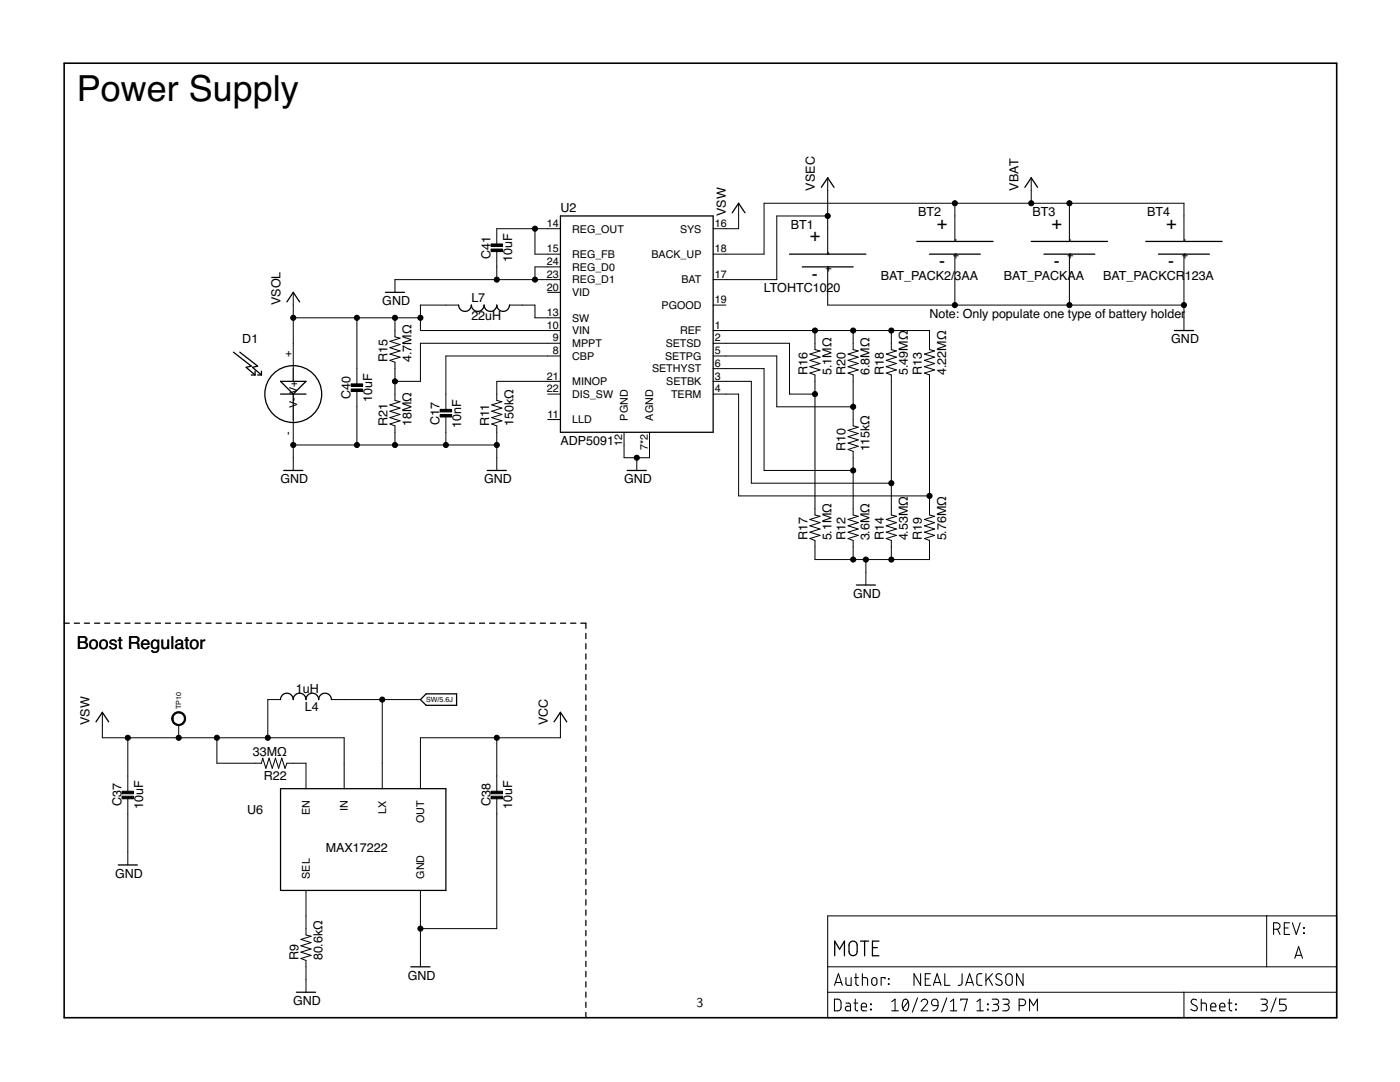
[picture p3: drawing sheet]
<svg xmlns="http://www.w3.org/2000/svg" width="279mm" height="216mm" viewBox="0 0 279 216" stroke-linecap="round" stroke-linejoin="round" font-family="sans-serif">
<g fill="none" stroke="#000" stroke-width=".25">
<path d="M163.9 37.4l1.3-1.9 1.3 1.9M204.5 37.4l1.3-1.9 1.3 1.9M76.9 58.3h3.8M111.8 43.1h30.5v43.2h-30.5zM146.1 42.5l1.3-1.9 1.3 1.9M157.6 50.7h15.2M160.1 53.3h10.2M183 48.2h15.2M185.5 50.7h10.1M205.8 48.2h15.2M208.3 50.7h10.2M228.7 48.2h15.2"/>
<path d="M231.2 50.7h10.2M46.6 70.3l3.5 2.7-1 .3 1.8 1.5M47.9 70.3l3.5 2.7-1 .3 1.8 1.5M50.1 74.8h.8M50.9 74.1v.7M51.4 74.8h.8M52.2 74.1v.7M56 76.1h5.1l-2.6 2.5zM56 78.6h5.1M57.3 60.2l1.2-1.9 1.3 1.9M58.5 73.6v2.5M58.5 78.6v5.1"/>
<path d="M91.5 60.9a1.27 1.27 0 0 0 1.3 1.2 1.27 1.27 0 0 0 1.3-1.2 1.27 1.27 0 0 0 1.2 1.2 1.27 1.27 0 0 0 1.3-1.2 1.27 1.27 0 0 0 1.3 1.2 1.27 1.27 0 0 0 1.2-1.2 1.27 1.27 0 0 0 1.3 1.2 1.27 1.27 0 0 0 1.3-1.2M234.4 66h3.8M56.6 93.9h3.8M97.2 93.9h3.8M125.2 93.9h3.8M170.9 116.7h3.8M12.8 124.4h1M14.8 124.4h1.1M16.8 124.4h1.1M18.9 124.4h1M20.9 124.4h1M22.9 124.4h1"/>
<path d="M24.9 124.4h1.1M27 124.4h1M29 124.4h1M31 124.4h1M33 124.4h1M35.1 124.4h1M37.1 124.4h1M39.1 124.4h1M41.1 124.4h1M43.1 124.4h1.1M45.1 124.4h1.1M47.2 124.4h1"/>
<path d="M49.2 124.4h1M51.2 124.4h1M53.2 124.4h1.1M55.3 124.4h1M56 139.6a1.27 1.27 0 0 1 1.3-1.3 1.27 1.27 0 0 1 1.2 1.3 1.27 1.27 0 0 1 1.3-1.3 1.27 1.27 0 0 1 1.3 1.3 1.27 1.27 0 0 1 1.2-1.3 1.27 1.27 0 0 1 1.3 1.3 1.27 1.27 0 0 1 1.3-1.3 1.27 1.27 0 0 1 1.2 1.3M57.3 124.4h1M59.3 124.4h1M61.3 124.4h1M63.4 124.4h1M65.4 124.4h1M67.4 124.4h1M69.4 124.4h1"/>
<path d="M71.4 124.4h1.1M73.4 124.4h1.1M75.5 124.4h1M77.5 124.4h1M79.5 124.4h1M81.5 124.4h1M83.6 124.4h1M83.9 139.6l1.1-1.1h6.1v2.2h-6.1zM85.6 124.4h1M87.6 124.4h1M89.6 124.4h1.1M91.7 124.4h1"/>
<path d="M93.7 124.4h1M95.7 124.4h1M97.7 124.4h1M99.7 124.4h1.1M101.7 124.4h1.1M103.8 124.4h1M105.8 124.4h1M107.8 124.4h1M109.8 124.4h1.1M111.9 124.4h1M113.9 124.4h1M115.9 124.4h1v1"/>
<path d="M116.9 126.4v1M116.9 128.4v1.1M116.9 130.5v1M116.9 132.5v1.1M116.9 134.6v1M116.9 136.6v1.1M116.9 138.7v1M19.2 144l1.2-1.9 1.3 1.9M56 157.4h33v20.3h-33zM110.6 144l1.2-1.9 1.3 1.9M116.9 140.7v1.1M116.9 142.7v1.1"/>
<path d="M116.9 144.8v1M116.9 146.8v1.1M116.9 148.9v1M116.9 150.9v1.1M116.9 153v1M116.9 155v1.1M116.9 157.1v1M116.9 159.1v1M23.6 172.6h3.8M116.9 161.1v1.1M116.9 163.2v1M116.9 165.2v1.1"/>
<path d="M116.9 167.3v1M116.9 169.3v1.1M116.9 171.4v1M116.9 173.4v1.1M116.9 175.5v1M116.9 177.5v1M116.9 179.5v1.1M59.2 198h3.8M82 192.9h3.8M116.9 181.6v1M116.9 183.6v1.1M116.9 185.7v1"/>
<path d="M116.9 187.7v1.1M116.9 189.8v1M116.9 191.8v1M116.9 193.8v1.1M116.9 195.9v1M116.9 198v1M116.9 200v1M166.6 190.7v-2.9l1 1.6 .9-1.6v2.9M169.7 188a.82 .82 0 0 1 .9-.1 .82 .82 0 0 1 .5 .7v1.3a.81 .81 0 0 1-.8 .8 .81 .81 0 0 1-.9-.8v-1.3zM171.7 187.8h1.7M172.6 187.8v2.9M174.1 189.1h1"/>
<path d="M175.4 187.8h-1.3v2.9h1.3M116.9 202v1.1"/>
<circle cx="58.5" cy="78.6" r="5.7"/>
</g>
<path d="M12.8 12.6h254v190.5h-254z" fill="none" stroke="#000" stroke-width=".32"/>
<g fill="none" stroke="#000" stroke-width=".2">
<path d="M165.2 35.5v15.2M205.8 35.5v5.1M58.5 58.3v15.3M99.1 50v5.8M106.8 45.6v5.1h5M109.3 58.3h2.5M111.8 45.6h-12.7v3.1M111.8 55.8h-33v2.5M111.8 53.3h-5v2.5M147.4 40.6v5h-5.1M165.2 53.3v7.6h71.1M165.2 43.1h-10.2v12.7h-12.7"/>
<path d="M190.6 40.6v7.6M190.6 50.7v10.2M213.4 40.6v7.6M213.4 50.7v10.2M236.3 48.2v-7.6h-83.8v10.1h-10.2M236.3 50.7v15.3M58.5 63.4h25.4M71.2 63.4v13.2M71.2 77.9v10.9M78.8 63.4v3.8l1 .3-2 .6 2 .6-2 .7 2 .6-2 .7 2 .6-2 .6 1 .4v7.6l1 .3-2 .6 2 .6-2 .7 2 .6-2 .6 2 .7-2 .6 1 .4v3.8M91.5 60.9h-7.6v5.1h27.9M101.7 60.9h5.1v2.5h5"/>
<path d="M109.3 78.6h2.5M111.8 68.5h-27.9v7.6h-5.1M111.8 76.1h-12.7v3.8l1.1 .3-2.1 .6 2.1 .6-2.1 .7 2.1 .6-2.1 .6 2.1 .7-2.1 .6 1 .4v8.9M111.8 71h-22.8v10.7M142.3 66h43.2v3.8l1 .2-2 .7 2 .6-2 .6 2 .6-2 .7 2 .6-2 .6 1 .4v28l1 .2-2 .7 2 .6-2 .6 2 .7-2 .6 2 .6-2 .7 1 .3v3.9h-22.9v-3.9l-1-.3 2.1-.7-2.1-.6 2.1-.6-2.1-.7 2.1-.6-2.1-.6 2.1-.7-1.1-.2v-28l-1-.4 2.1-.6-2.1-.6 2.1-.7-2.1-.6 2.1-.6-2.1-.6 2.1-.7-1.1-.2v-3.8M142.3 68.5h15.3v10.1h5M142.3 76.1h7.6v20.3h28M142.3 78.6h5.1v20.4h38.1M142.3 71h12.7v10.2h15.3M142.3 73.6h10.2v20.3h17.8M142.3 60.9h2.6M170.3 66v3.8l1 .2-2.1 .7 2.1 .6-2.1 .6 2.1 .6-2.1 .7 2.1 .6-2.1 .6 1.1 .4v10.2l1 .2-2.1 .7 2.1 .6-2.1 .6 2.1 .7-2.1 .6 2.1 .6-2.1 .7 1.1 .4v12.7l1 .2-2.1 .7 2.1 .6-2.1 .6 2.1 .7-2.1 .6 2.1 .6-2.1 .7 1.1 .3v3.9"/>
<path d="M177.9 66v3.8l1 .2-2 .7 2 .6-2 .6 2 .6-2 .7 2 .6-2 .6 1 .4v28l1 .2-2 .7 2 .6-2 .6 2 .7-2 .6 2 .6-2 .7 1 .3v3.9M58.5 83.7v10.2M58.5 88.8h40.6M89 83v5.8M109.3 83.7h2.5M124.5 86.3v5h5.1v-5M127.1 91.3v2.6M172.8 111.7v5M56 139.6h-2.6v7.6M66.1 139.6h17.8M76.3 139.6v17.8M20.4 142.1v5.1h48.3v10.2"/>
<path d="M25.5 147.2v10.7M25.5 159.1v13.5M35.7 144.7v2.5M43.3 147.2v5.1h8.9l.2-1 .7 2 .6-2 .6 2 .7-2 .6 2 .6-2 .7 2 .4-1h3.8v5.1M99.1 147.2v10.7M99.1 159.1v26.2h-15.2M111.8 142.1v5.1h-27.9v10.2M61.1 177.7v8.9l1 .2-2.1 .7 2.1 .6-2.1 .6 2.1 .7-2.1 .6 2.1 .6-2.1 .7 1.1 .3v6.4M83.9 177.7v15.2M165.2 182.8h101.6v20.3h-101.6zM165.2 198h101.6M165.2 192.9h101.6"/>
<path d="M236.3 198v5.1M252.8 182.8v10.1"/>
</g>
<g fill="none" stroke="#000" stroke-width=".21">
<path d="M166.5 199.4h.9l.4 .4 .1 1.3-.2 .3-.3 .3h-.9zM166.5 196.6l.8-2.3 .8 2.3M166.8 196h1.1M168.8 195.1v1.3l.4 .2h.7v-1.5M170.5 195.1h.8M170.7 199.4v2.1l.5 .2M170.8 194.3v2.1l.5 .2M172.1 195.1l.9 .1 .1 .3v1.1M172.1 194.3v2.3M174.1 195.2l.5-.1a.92 .92 0 0 1 .2 1.5h-.4l-.3-.2-.1-.3zM176.6 195.3v-.2h-.7v1.5M177.3 195.3l.1 .1z"/>
<path d="M177.3 196.3l.1 .1zM178 199.9l.6-.5v2.3M180.4 199.5a.65 .65 0 0 1 .7 0 .65 .65 0 0 1 .2 .7 .99 .99 0 0 1-.7 1.5 1.61 1.61 0 0 1-.2-2.2zM181.2 199.9l-1 1.3M183.1 199.1l-1 2.9M183.7 194.3v2.3l-1.3-2.3v2.3M183.8 199.9a.64 .64 0 0 1 .9-.5 .64 .64 0 0 1 .2 1l-1.1 1.3h1.3M184.7 195.3h.7M185.7 194.3h-1v2.3h1M186 199.6a.64 .64 0 0 1 .8-.2 .64 .64 0 0 1 .4 .6v.7h-.8a.62 .62 0 0 1-.5-.4 .62 .62 0 0 1 .1-.7zM186.3 196.6l.7-2.3 .8 2.3M186.5 196h1.1"/>
<path d="M188.6 194.3v2.3h1M189 199.1l-1.1 2.9M189.7 199.9l.6-.5v2.3M191.7 199.6v-.2h1.4l-.7 2.3M192 194.3v2l-.2 .2-.6 .1M192.7 196.6l.8-2.3 .8 2.3M192.9 196h1.2M195 199.9l.6-.5v2.3M196 194.3h-.5a.51 .51 0 0 0-.6 .5l.1 1.5 .3 .3h.7M196.8 194.3v2.3M197.3 195.2l.8 1.4M198 199.4h.8a.52 .52 0 0 1 .5 .5 .52 .52 0 0 1-.5 .5h-.5"/>
<path d="M198.1 194.3l-1.3 1.4M199.9 194.5a.58 .58 0 0 0-.9-.1 .58 .58 0 0 0 0 .9l.7 .3a.59 .59 0 0 1 .1 .9 .59 .59 0 0 1-.9 0l-.2-.2M200.1 199.4h.8a.52 .52 0 0 1 .5 .5 .52 .52 0 0 1-.5 .5h-.5M200.9 194.6a.64 .64 0 0 1 .7-.3 .64 .64 0 0 1 .4 .6v1.1a.65 .65 0 0 1-.6 .6 .65 .65 0 0 1-.7-.6zM204.2 194.3v2.3l-1.3-2.3v2.3M238.8 199.6a.58 .58 0 0 0-.9-.1 .58 .58 0 0 0 .1 .8l.7 .4a.54 .54 0 0 1 .2 .8 .54 .54 0 0 1-.8 .2l-.4-.3M239.7 199.4v2.3M245.3 199.4l.1 2.1 .5 .2M251.6 199.4h.8a.52 .52 0 0 1 .5 .5 .52 .52 0 0 1-.5 .5h-.5M254.2 185.4h.6a.65 .65 0 0 0 .7-.6 .65 .65 0 0 0-.7-.7h-.6v2.4M254.7 199.1l-1.1 2.9M255 185.4l.5 1.1"/>
<path d="M256.3 185.2h.8M256.7 199.4h-1.3v1h.8a.66 .66 0 0 1 .5 .7 .66 .66 0 0 1-.5 .6h-.8M257.4 184.1h-1.1v2.4h1.1M257.9 184.1l.8 2.4 .8-2.4M258.4 191.2l.8-2.3 .7 2.3M258.6 190.6h1.2M260.2 185.1l.1 .1zM260.2 186.1l.1 .2zM168.8 200.2h.7l.2 .3v1.2h-.6a.46 .46 0 0 1-.4-.5 .46 .46 0 0 1 .4-.4h.6M170.4 200.2h.8M171.9 200.9h1a.54 .54 0 0 0-.3-.7 .54 .54 0 0 0-.7 .5l.1 .9 .9 .1M173.7 200.3l.2 .2z"/>
<path d="M173.7 201.4l.2 .1zM178 201.7h1.3M187.2 200.7l-.3 .7-.7 .3M189.7 201.7h1.3M195 201.7h1.3M197.1 201.4l.1 .1zM197.1 200.3l.1 .2zM198.7 200.4a.65 .65 0 0 1 .6 .7 .65 .65 0 0 1-.6 .6h-.7M200.7 200.4a.65 .65 0 0 1 .7 .7 .65 .65 0 0 1-.7 .6h-.6M203.4 200.7h.6a.65 .65 0 0 0 .7-.7 .65 .65 0 0 0-.7-.6h-.6v2.3M205.5 201.7v-2.3l.7 1.3 .8-1.3v2.3M239.7 200.2l1 .1 .1 1.4"/>
<path d="M241.6 200.9h1.1a.54 .54 0 0 0-.4-.7 .54 .54 0 0 0-.7 .5l.1 .9 1 .1M243.4 200.9h1.1a.54 .54 0 0 0-.4-.7 .54 .54 0 0 0-.7 .5l.1 .9 1 .1M245.1 200.2h.8M246.6 201.4l.1 .1zM246.6 200.3l.1 .2zM252.3 200.4a.65 .65 0 0 1 .6 .7 .65 .65 0 0 1-.6 .6h-.7"/>
</g>
<path d="M98 48.7h2.3v.5h-2.3zM98 49.7h2.3v.5h-2.3zM70.1 76.6h2.3v.5h-2.3zM70.1 77.6h2.3v.5h-2.3zM87.8 81.7h2.3v.5h-2.3zM87.8 82.7h2.3v.5h-2.3zM24.4 157.9h2.2v.5h-2.2zM24.4 158.9h2.2v.5h-2.2zM98 157.9h2.3v.5h-2.3zM98 158.9h2.3v.5h-2.3z" fill="#000" stroke="#000" stroke-width=".2"/>
<g fill="#000" stroke="#000" stroke-width=".2">
<path d="M34.6 142.5a1.39 1.39 0 0 1 2.3 .2 1.39 1.39 0 0 1-.9 2 1.39 1.39 0 0 1-1.7-1.3h.2a1.14 1.14 0 0 1 1.6-1.1 1.14 1.14 0 0 1 .3 1.9 1.14 1.14 0 0 1-1.8-.5l-.1-.3h-.2z" fill-rule="evenodd"/>
<circle cx="99.1" cy="55.8" r=".51"/>
<circle cx="106.8" cy="55.8" r=".51"/>
<circle cx="106.8" cy="45.6" r=".51"/>
<circle cx="165.2" cy="43.1" r=".51"/>
<circle cx="190.6" cy="40.6" r=".51"/>
<circle cx="205.8" cy="40.6" r=".51"/>
<circle cx="213.4" cy="40.6" r=".51"/>
<circle cx="58.5" cy="63.4" r=".51"/>
<circle cx="71.2" cy="63.4" r=".51"/>
<circle cx="78.8" cy="76.1" r=".51"/>
<circle cx="78.8" cy="63.4" r=".51"/>
<circle cx="83.9" cy="63.4" r=".51"/>
<circle cx="162.6" cy="66" r=".51"/>
<circle cx="162.6" cy="78.6" r=".51"/>
<circle cx="170.3" cy="66" r=".51"/>
<circle cx="177.9" cy="66" r=".51"/>
<circle cx="190.6" cy="60.9" r=".51"/>
<circle cx="213.4" cy="60.9" r=".51"/>
<circle cx="236.3" cy="60.9" r=".51"/>
<circle cx="58.5" cy="88.8" r=".51"/>
<circle cx="71.2" cy="88.8" r=".51"/>
<circle cx="78.8" cy="88.8" r=".51"/>
<circle cx="89" cy="88.8" r=".51"/>
<circle cx="99.1" cy="88.8" r=".51"/>
<circle cx="127.1" cy="91.3" r=".51"/>
<circle cx="170.3" cy="81.2" r=".51"/>
<circle cx="170.3" cy="93.9" r=".51"/>
<circle cx="177.9" cy="96.4" r=".51"/>
<circle cx="185.5" cy="99" r=".51"/>
<circle cx="170.3" cy="111.7" r=".51"/>
<circle cx="172.8" cy="111.7" r=".51"/>
<circle cx="177.9" cy="111.7" r=".51"/>
<circle cx="76.3" cy="139.6" r=".51"/>
<circle cx="25.5" cy="147.2" r=".51"/>
<circle cx="35.7" cy="147.2" r=".51"/>
<circle cx="43.3" cy="147.2" r=".51"/>
<circle cx="53.4" cy="147.2" r=".51"/>
<circle cx="99.1" cy="147.2" r=".51"/>
<circle cx="83.9" cy="185.3" r=".51"/>
</g>
<text font-size="7.2" x="15.3" y="20.2">Power Supply</text>
<g font-size="3.6">
<text x="187" y="45.6">+</text>
<text x="209.9" y="45.6">+</text>
<text x="232.7" y="45.6">+</text>
<text x="161.6" y="48.2">+</text>
<text x="187.4" y="53.2">-</text>
<text x="210.3" y="53.2">-</text>
<text x="233.2" y="53.2">-</text>
<text x="162" y="55.8">-</text>
<text x="15.3" y="129.4">Boost Regulator</text>
</g>
<text font-size="2.7" x="139" y="200.9">3</text>
<g font-size="2.5">
<text x="162.6" y="38" transform="rotate(-90 162.6 38)">VSEC</text>
<text x="203.3" y="38" transform="rotate(-90 203.3 38)">VBAT</text>
<text x="111.8" y="42.3">U2</text>
<text x="144.9" y="43.1" transform="rotate(-90 144.9 43.1)">VSW</text>
<text x="157.8" y="45.6">BT1</text>
<text x="183.2" y="43.1">BT2</text>
<text x="206.1" y="43.1">BT3</text>
<text x="228.9" y="43.1">BT4</text>
<text x="97.9" y="51.7" transform="rotate(-90 97.9 51.7)">C41</text>
<text x="102.2" y="52.3" transform="rotate(-90 102.2 52.3)">10uF</text>
<text x="152.4" y="58.3">LTOHTC1020</text>
<text x="175.8" y="55.8">BAT_PACK2/3AA</text>
<text x="200.3" y="55.8">BAT_PACKAA</text>
<text x="220.2" y="55.8">BAT_PACKCR</text>
<text x="236.4" y="55.8">123A</text>
<text x="56" y="60.9" transform="rotate(-90 56 60.9)">VSOL</text>
<text x="76.3" y="60.9">GND</text>
<text x="94.1" y="63.9">22uH</text>
<text x="94.1" y="60.4">L7</text>
<text x="185.5" y="63.4">Note: Only populate one type of battery holder</text>
<text x="48.4" y="68.5">D1</text>
<text x="233.7" y="68.5">GND</text>
<text x="77.3" y="72.3" transform="rotate(-90 77.3 72.3)">R15</text>
<text x="82.1" y="72.3" transform="rotate(-90 82.1 72.3)">4.7MΩ</text>
<text x="161.1" y="74.8" transform="rotate(-90 161.1 74.8)">R16</text>
<text x="165.9" y="74.8" transform="rotate(-90 165.9 74.8)">5.1MΩ</text>
<text x="168.8" y="74.8" transform="rotate(-90 168.8 74.8)">R20</text>
<text x="173.6" y="74.8" transform="rotate(-90 173.6 74.8)">6.8MΩ</text>
<text x="176.4" y="74.8" transform="rotate(-90 176.4 74.8)">R18</text>
<text x="181.2" y="74.8" transform="rotate(-90 181.2 74.8)">5.49MΩ</text>
<text x="184" y="74.8" transform="rotate(-90 184 74.8)">R13</text>
<text x="188.8" y="74.8" transform="rotate(-90 188.8 74.8)">4.22MΩ</text>
<text x="69.9" y="79.7" transform="rotate(-90 69.9 79.7)">C40</text>
<text x="74.3" y="80.2" transform="rotate(-90 74.3 80.2)">10uF</text>
<text x="77.3" y="85" transform="rotate(-90 77.3 85)">R21</text>
<text x="82.1" y="85" transform="rotate(-90 82.1 85)">18MΩ</text>
<text x="87.7" y="84.7" transform="rotate(-90 87.7 84.7)">C17</text>
<text x="92" y="85.3" transform="rotate(-90 92 85.3)">10nF</text>
<text x="97.7" y="85" transform="rotate(-90 97.7 85)">R11</text>
<text x="102.5" y="85" transform="rotate(-90 102.5 85)">150kΩ</text>
<text x="111.8" y="88.8">ADP5091</text>
<text x="168.8" y="90.1" transform="rotate(-90 168.8 90.1)">R10</text>
<text x="173.6" y="90.1" transform="rotate(-90 173.6 90.1)">115kΩ</text>
<text x="56" y="96.4">GND</text>
<text x="96.6" y="96.4">GND</text>
<text x="124.5" y="96.4">GND</text>
<text x="161.1" y="107.8" transform="rotate(-90 161.1 107.8)">R17</text>
<text x="165.9" y="107.8" transform="rotate(-90 165.9 107.8)">5.1MΩ</text>
<text x="168.8" y="107.8" transform="rotate(-90 168.8 107.8)">R12</text>
<text x="173.6" y="107.8" transform="rotate(-90 173.6 107.8)">3.6MΩ</text>
<text x="176.4" y="107.8" transform="rotate(-90 176.4 107.8)">R14</text>
<text x="181.2" y="107.8" transform="rotate(-90 181.2 107.8)">4.53MΩ</text>
<text x="184" y="107.8" transform="rotate(-90 184 107.8)">R19</text>
<text x="188.8" y="107.8" transform="rotate(-90 188.8 107.8)">5.76MΩ</text>
<text x="170.3" y="119.3">GND</text>
<text x="59" y="138.3">1uH</text>
<text x="60.8" y="141.9">L4</text>
<text x="17.9" y="144.7" transform="rotate(-90 17.9 144.7)">VSW</text>
<text x="109.3" y="144.7" transform="rotate(-90 109.3 144.7)">VCC</text>
<text x="50.5" y="150.8">33MΩ</text>
<text x="52.7" y="155.6">R22</text>
<text x="24.2" y="160.9" transform="rotate(-90 24.2 160.9)">C37</text>
<text x="28.6" y="161.5" transform="rotate(-90 28.6 161.5)">10uF</text>
<text x="97.9" y="160.9" transform="rotate(-90 97.9 160.9)">C38</text>
<text x="102.2" y="161.5" transform="rotate(-90 102.2 161.5)">10uF</text>
<text x="49.3" y="162.4">U6</text>
<text x="65" y="170.1">MAX17222</text>
<text x="23" y="175.1">GND</text>
<text x="59.6" y="191.6" transform="rotate(-90 59.6 191.6)">R9</text>
<text x="64.4" y="191.6" transform="rotate(-90 64.4 191.6)">80.6kΩ</text>
<text x="81.4" y="195.5">GND</text>
<text x="58.5" y="200.5">GND</text>
</g>
<g font-size="2.1">
<text x="109.1" y="45.3">14</text>
<text x="114.2" y="46.4">REG_OUT</text>
<text x="135.7" y="46.4">SYS</text>
<text x="142.7" y="45.3">16</text>
<text x="109.1" y="50.4">15</text>
<text x="109.1" y="52.9">24</text>
<text x="114.2" y="51.5">REG_FB</text>
<text x="130" y="51.5">BACK_UP</text>
<text x="142.7" y="50.4">18</text>
<text x="165.9" y="50.9" transform="rotate(-90 165.9 50.9)">-</text>
<text x="191.3" y="48.4" transform="rotate(-90 191.3 48.4)">-</text>
<text x="191.3" y="51.8" transform="rotate(-90 191.3 51.8)">+</text>
<text x="214.2" y="48.4" transform="rotate(-90 214.2 48.4)">-</text>
<text x="214.2" y="51.8" transform="rotate(-90 214.2 51.8)">+</text>
<text x="237" y="48.4" transform="rotate(-90 237 48.4)">-</text>
<text x="237" y="51.8" transform="rotate(-90 237 51.8)">+</text>
<text x="109.1" y="58">20</text>
<text x="109.1" y="55.4">23</text>
<text x="114.2" y="59.1">VID</text>
<text x="114.2" y="56.6">REG_D1</text>
<text x="114.2" y="54">REG_D0</text>
<text x="136" y="56.6">BAT</text>
<text x="142.7" y="55.4">17</text>
<text x="165.9" y="54.3" transform="rotate(-90 165.9 54.3)">+</text>
<text x="109.1" y="65.6">10</text>
<text x="109.1" y="63.1">13</text>
<text x="114.2" y="64.2">SW</text>
<text x="132" y="61.6">PGOOD</text>
<text x="142.7" y="65.6">1</text>
<text x="142.7" y="60.5">19</text>
<text x="58.2" y="71.2" transform="rotate(-90 58.2 71.2)">+</text>
<text x="110.3" y="70.7">8</text>
<text x="110.3" y="68.1">9</text>
<text x="114.2" y="71.8">CBP</text>
<text x="114.2" y="69.2">MPPT</text>
<text x="114.2" y="66.7">VIN</text>
<text x="132.7" y="71.8">SETPG</text>
<text x="132.9" y="69.2">SETSD</text>
<text x="135.7" y="66.7">REF</text>
<text x="142.7" y="68.1">2</text>
<text x="142.7" y="70.7">5</text>
<text x="109.1" y="75.7">21</text>
<text x="114.2" y="76.9">MINOP</text>
<text x="130.1" y="74.3">SETHYST</text>
<text x="133" y="76.9">SETBK</text>
<text x="142.7" y="75.7">3</text>
<text x="142.7" y="73.2">6</text>
<text x="59.3" y="81.4" transform="rotate(-90 59.3 81.4)">V-</text>
<text x="59.3" y="78.6" transform="rotate(-90 59.3 78.6)">V+</text>
<text x="109.1" y="78.3">22</text>
<text x="109.3" y="83.4">11</text>
<text x="114.2" y="79.4">DIS_SW</text>
<text x="125.3" y="83.9" transform="rotate(-90 125.3 83.9)">PGND</text>
<text x="130.4" y="83.9" transform="rotate(-90 130.4 83.9)">AGND</text>
<text x="133.9" y="79.4">TERM</text>
<text x="142.7" y="78.3">4</text>
<text x="58.2" y="86.8" transform="rotate(-90 58.2 86.8)">-</text>
<text x="114.2" y="84.5">LLD</text>
<text x="124.2" y="89" transform="rotate(-90 124.2 89)">12</text>
<text x="129.3" y="89.8" transform="rotate(-90 129.3 89.8)">7*2</text>
<text x="69.4" y="161.8" transform="rotate(-90 69.4 161.8)">IN</text>
<text x="61.8" y="162.7" transform="rotate(-90 61.8 162.7)">EN</text>
<text x="77.1" y="162.3" transform="rotate(-90 77.1 162.3)">LX</text>
<text x="84.7" y="164.2" transform="rotate(-90 84.7 164.2)">OUT</text>
<text x="61.8" y="175.3" transform="rotate(-90 61.8 175.3)">SEL</text>
<text x="84.7" y="175.3" transform="rotate(-90 84.7 175.3)">GND</text>
</g>
<g font-size="1.4">
<text x="36.2" y="141.5" transform="rotate(-90 36.2 141.5)">TP10</text>
<text x="85.1" y="140.1">SW/5.6J</text>
</g>
</svg>
